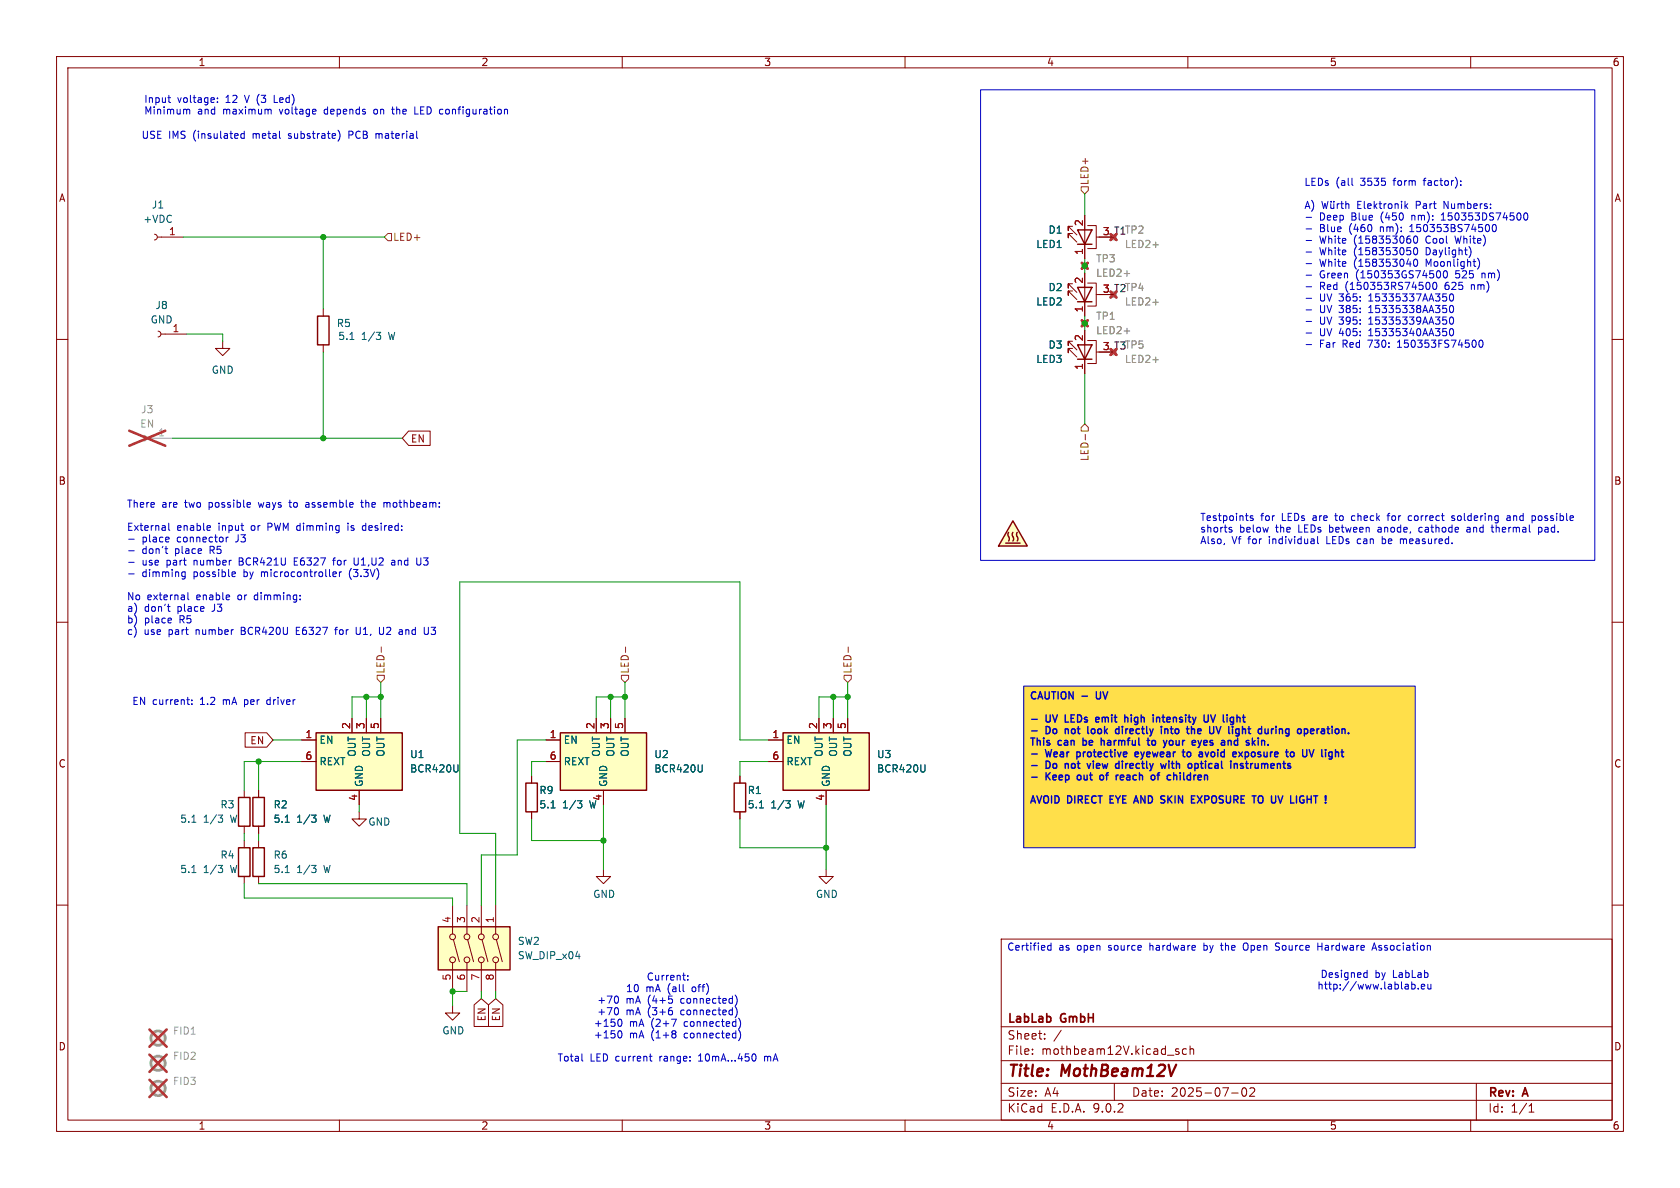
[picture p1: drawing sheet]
<svg xmlns="http://www.w3.org/2000/svg" width="297mm" height="210mm" viewBox="0 0 297 210" stroke-linecap="round" stroke-linejoin="round" font-family="sans-serif">
<g fill="none" stroke="#840000" stroke-width=".18">
<path d="M10 10h277v190h-277zM12 12h273v186h-273zM60 10v2M110 10v2M160 10v2M210 10v2M260 10v2M10 60h2M285 60h2M10 110h2M285 110h2M10 160h2"/>
<path d="M177 166h108v32h-108zM285 160h2M60 198v2M110 198v2M160 198v2M177 194.5h108M177 191.5h108M177 187.5h108M177 181.5h108M182.5 186.3v.1M182.5 185.5v.1M184.7 183.6v.1"/>
<path d="M184.7 182.8v.1M187.6 182.1l-1.3 2M197 191.5v3M208 185.9l.4 .1 .1 .2-.3 .2h-.2M208 185.4l.4 .1M209.7 185.5l-.4-.1-.3 .3v.4l.2 .2h.5M210 198v2M210.4 185.5l.2-.1 .4 .1v.9M210.4 184.9v1.5M217.7 193.2h1.2M219.7 192.4l.2-.1a.81 .81 0 0 1 .6 .6 .81 .81 0 0 1-.3 .8l-.2 .1a.81 .81 0 0 1-.3-1.4zM221 192.4l.5-.1 .2 .1 .1 .3-.9 1.1h.9"/>
<path d="M260 198v2M261 191.5v6.5M270.3 196.6h.9M270.3 195.5l.4-.4v1.5"/>
</g>
<path d="M181 121.3h69.2v28.6h-69.2z" fill="#ffdf4a"/>
<path d="M56.1 55.9h2.1v5.1h-2.1zM190.5 40.6h2.5l-1.2 2.6zM190.5 50.8h2.5l-1.2 2.5zM190.5 43.2h2.5M190.5 53.3h2.5M190.5 61h2.5l-1.2 2.5zM190.5 63.5h2.5M42.2 141h2v5.1h-2zM42.2 149.9h2v5h-2z" fill="none" stroke="#840000" stroke-width=".25"/>
<g fill="none" stroke="#840000" stroke-width=".18">
<path d="M191.8 38.1v7.6M192.3 39.9h1.5v4h-1.5M27.3 41.4l.4 .1 .1 .4-.1 .4-.4 .1M27.8 41.9h4.6M27.9 58.5l.4 .2 .1 .4-.1 .3-.4 .2M28.4 59.1h4.6M57.1 54.6v1.3M189.6 41.3h-.8v.7v-.7l1.6 1.5M189.6 40h-.8v.8v-.8l1.6 1.5M189.6 51.4h-.8v.8v-.8l1.6 1.6M189.6 50.2h-.8v.7v-.7l1.6 1.5M191.8 48.3v7.6"/>
<path d="M191.8 58.4v7.6M192.3 50h1.5v4.1h-1.5M193.8 41.9h3M193.8 52.1h3M39.4 60.3v1.3h-1.3l1.3 1.3 1.2-1.3h-1.2M57.1 61v1.2M189.6 61.6h-.8v.8v-.8l1.6 1.5M189.6 60.3h-.8v.8v-.8l1.6 1.5M192.3 60.2h1.5v4.1h-1.5M193.8 62.2h3M43.2 139.7v1.3M43.2 146.1v1.2"/>
<path d="M43.2 148.6v1.3M43.2 154.9v1.3M80 177.8v1.3h1.3l-1.3 1.2-1.3-1.2h1.3"/>
</g>
<path d="M66.5 58.7h.8l-.4 .5 .3 .2 .1 .4-.2 .2h-.4M61.9 60h.7M33.9 145.4h.7M33.9 154.2h.7M38.6 144.1h.8l-.5 .5 .4 .1 .1 .4-.3 .3h-.3M38.6 153h.8l-.5 .5 .4 .1 .1 .4-.3 .2h-.3" fill="none" stroke="#006464" stroke-width=".18"/>
<g fill="none" stroke="#a1a1a1" stroke-width=".18">
<path d="M191.8 47h.1M25.4 77l.4 .1 .1 .4-.1 .3-.4 .2M25.9 77.5h4.6"/>
<circle cx="191.8" cy="47" r=".51"/>
<circle cx="196.9" cy="41.9" r=".51"/>
</g>
<path d="M198.7 48.4h1M203.8 43.3h1" fill="none" stroke="#989898" stroke-width=".18"/>
<path d="M191.3 46.5l1 1M192.3 46.5l-1 1M196.3 41.4l1.1 1M197.4 41.4l-1.1 1M22.9 76.1l6.3 2.7M29.2 76.1l-6.3 2.7M26.4 190.9l3.1 3M26.4 186.4l3.1 3.1M29.5 190.9l-3.1 3M29.5 186.4l-3.1 3.1" fill="none" stroke="#e12e31" stroke-width=".46"/>
<g fill="#f0f0f0" stroke="#f0f0f0" stroke-width=".18">
<circle cx="27.9" cy="192.4" r="1.27"/>
<circle cx="27.9" cy="188" r="1.27"/>
</g>
<g fill="none" stroke="#a1a1a1" stroke-width=".51">
<circle cx="27.9" cy="188" r="1.27"/>
<circle cx="27.9" cy="192.4" r="1.27"/>
</g>
<path d="M99.1 129.5h15.2v10.2h-15.2z" fill="#ffffc2"/>
<path d="M99.1 129.5h15.2v10.2h-15.2z" fill="none" stroke="#840000" stroke-width=".25"/>
<path d="M96.5 130.8h2.6M96.5 134.6h2.6M105.4 127v2.5M106.7 139.7v2.5M107.9 127v2.5M110.5 127v2.5M146 153.7v1.2h1.3l-1.3 1.3-1.2-1.3h1.2" fill="none" stroke="#840000" stroke-width=".18"/>
<path d="M124.1 135.2v1l-.2 .3" fill="none" stroke="#006464" stroke-width=".18"/>
<circle cx="27.9" cy="183.5" r="1.27" fill="#f0f0f0" stroke="#f0f0f0" stroke-width=".18"/>
<circle cx="27.9" cy="183.5" r="1.27" fill="none" stroke="#a1a1a1" stroke-width=".51"/>
<path d="M26.4 182l3.1 3M29.5 182l-3.1 3" fill="none" stroke="#e12e31" stroke-width=".46"/>
<path d="M138.4 129.5h15.3v10.2h-15.3z" fill="#ffffc2"/>
<path d="M129.8 138.4h2v5.1h-2zM138.4 129.5h15.3v10.2h-15.3z" fill="none" stroke="#840000" stroke-width=".25"/>
<path d="M130.8 137.2v1.2M135.9 130.8h2.5M135.9 134.6h2.5M144.8 127v2.5M146 139.7v2.5M147.3 127v2.5M149.9 127v2.5M106.7 153.7v1.2h1.2l-1.2 1.3-1.3-1.3h1.3M130.8 143.5v1.3" fill="none" stroke="#840000" stroke-width=".18"/>
<path d="M163.5 135.2v1l-.2 .3M134.2 142.8h.8M138.9 141.5h.8l-.4 .5 .3 .2 .1 .4-.3 .2h-.3" fill="none" stroke="#006464" stroke-width=".18"/>
<path d="M77.5 163.8h12.7v7.7h-12.7z" fill="#ffffc2"/>
<g fill="none" stroke="#840000" stroke-width=".18">
<path d="M45.7 139.7v1.3M94 137.2v1.2M45.7 146.1v1.2M45.7 148.6v1.3M45.7 154.9v1.3M63.5 143.5v1.3h1.3l-1.3 1.3-1.3-1.3h1.3M94 143.5v1.3M80 160v5.1M80 170.2v5.1M80.2 166.1l1 3.9M82.5 160v5.1M82.5 170.2v5.1"/>
<path d="M82.7 166.1l1 3.9M85.1 160v5.1M85.1 170.2v5.1M85.2 166.1l1.1 3.9M87.6 160v5.1M87.6 170.2v5.1M87.8 166.1l1 3.9"/>
<circle cx="80" cy="165.6" r=".51"/>
<circle cx="80" cy="169.7" r=".51"/>
<circle cx="82.6" cy="169.7" r=".51"/>
<circle cx="82.6" cy="165.6" r=".51"/>
<circle cx="85.1" cy="165.6" r=".51"/>
<circle cx="85.1" cy="169.7" r=".51"/>
<circle cx="87.6" cy="165.6" r=".51"/>
<circle cx="87.6" cy="169.7" r=".51"/>
</g>
<path d="M93 138.4h2v5.1h-2zM44.7 149.9h2v5h-2zM44.7 141h2v5.1h-2zM77.5 163.8h12.7v7.7h-12.7z" fill="none" stroke="#840000" stroke-width=".25"/>
<path d="M50.4 154.2h.8M50.4 145.4h.8M55.1 153h.8l-.5 .5 .4 .1 .1 .4-.3 .2h-.3M55.1 144.1h.8l-.5 .5 .4 .1 .1 .4-.3 .3h-.3M97.4 142.8h.7M102.1 141.5h.8l-.5 .5 .4 .2 .1 .4-.3 .2h-.3" fill="none" stroke="#006464" stroke-width=".18"/>
<g fill="none" stroke="#a1a1a1" stroke-width=".18">
<path d="M191.8 57.2h.1"/>
<circle cx="191.8" cy="57.2" r=".51"/>
<circle cx="196.9" cy="52.1" r=".51"/>
<circle cx="196.9" cy="62.2" r=".51"/>
</g>
<path d="M198.7 58.5h1M203.8 53.4h1M203.8 63.6h1" fill="none" stroke="#989898" stroke-width=".18"/>
<path d="M191.3 56.6l1 1.1M192.3 56.6l-1 1.1M196.3 51.6l1.1 1M197.4 51.6l-1.1 1M196.3 61.7l1.1 1M197.4 61.7l-1.1 1" fill="none" stroke="#e12e31" stroke-width=".46"/>
<path d="M55.9 129.5h15.2v10.2h-15.2z" fill="#ffffc2"/>
<path d="M55.9 129.5h15.2v10.2h-15.2z" fill="none" stroke="#840000" stroke-width=".25"/>
<path d="M53.3 130.8h2.6M53.3 134.6h2.6M62.2 127v2.5M63.5 139.7v2.5M64.8 127v2.5M67.3 127v2.5" fill="none" stroke="#840000" stroke-width=".18"/>
<path d="M81 135.2v1l-.3 .3" fill="none" stroke="#006464" stroke-width=".18"/>
<path d="M179.1 92.1l2.5 4.4h-5.1z" fill="#ffffc2"/>
<path d="M177.8 96h2.5M178.3 94.1a1.05 1.05 0 0 0 .1 1.1l-.1 .4M179.1 92.1l2.5 4.4h-5.1zM179.1 94.1a1.05 1.05 0 0 0 .1 1.1l-.1 .4M179.8 94.1a1.04 1.04 0 0 0 .2 1.1l-.2 .4" fill="none" stroke="#840000" stroke-width=".25"/>
<path d="M191.1 33h1.3v.7l-.6 .6-.7-.6zM68.6 41.3h.6v1.2h-.6l-.7-.6zM191.8 74.9l.6 .7v.6h-1.3v-.6zM191.9 76.8v1M66.7 119.4h1.2v.6l-.6 .7-.6-.7zM67.4 114.4v.9M109.9 119.4h1.2v.6l-.6 .7-.6-.7zM110.6 114.4v.9M149.2 119.4h1.3v.6l-.6 .7-.7-.7zM150 114.4v.9" fill="none" stroke="#725600" stroke-width=".18"/>
<g fill="none" stroke="#840000" stroke-width=".18">
<path d="M191.8 38.1v2.5M191.8 43.2v2.5M191.8 48.3v2.5M191.8 53.3v2.6M191.8 58.4v2.6M194.3 41.9h2.5M194.3 52.1h2.5M72.2 76.2h3.8v2.5h-3.8l-1.1-1.2zM191.8 63.5v2.5M194.3 62.2h2.5M43.3 129.5h3.8l1.2 1.3-1.2 1.3h-3.8zM45.7 139.7v1.3"/>
<path d="M53.3 130.8h2.6M53.3 134.6h2.6M62.2 127v2.5M63.5 139.7v2.5M64.8 127v2.5M67.3 127v2.5M94 137.2v1.2M96.5 130.8h2.6M96.5 134.6h2.6M105.4 127v2.5M106.7 139.7v2.5M107.9 127v2.5"/>
<path d="M110.5 127v2.5M130.8 137.2v1.2M135.9 130.8h2.5M135.9 134.6h2.5M144.8 127v2.5M146 139.7v2.5M147.3 127v2.5M149.9 127v2.5M45.7 146.1v1.2M94 143.5v1.3M130.8 143.5v1.3M83.8 177.6l1.3-1.1 1.3 1.1v3.9h-2.6z"/>
<path d="M86.4 177.6l1.2-1.1 1.3 1.1v3.9h-2.5z"/>
</g>
<g fill="none" stroke="#009600" stroke-width=".18">
<path d="M191.8 34.3v3.8M32.4 41.9h35.5M33 59.1h6.4v1.2M57.1 41.9v12.7M191.8 45.7v2.6M191.8 55.9v2.5M30.5 77.5h40.6M57.1 62.2v15.3M191.8 66v8.9M45.7 134.6v5.1M48.3 130.8h5M53.3 134.6h-10.1v5.1"/>
<path d="M64.8 123.2v3.8M67.3 123.2h-5.1v3.8M67.3 120.7v6.3M96.5 130.8h-5.1v20.3h-6.3v8.9M96.5 134.6h-2.5v2.6M107.9 123.2v3.8M110.5 123.2h-5.1v3.8M110.5 120.7v6.3M135.9 130.8h-5.1v-27.9h-49.5v44.4h6.3v12.7M135.9 134.6h-5.1v2.6M147.3 123.2v3.8M149.9 123.2h-5.1v3.8"/>
<path d="M149.9 120.7v6.3M43.2 156.2v2.6h36.8v1.2M43.2 147.3v1.3M45.7 147.3v1.3M45.7 156.2h36.8v3.8M63.5 142.2v1.3M94 144.8v3.8h12.7M106.7 142.2v11.5M130.8 144.8v5.1h15.2M146 142.2v11.5M82.5 175.3h-2.5v2.5M85.1 175.3v1.2"/>
<path d="M87.6 175.3v1.2"/>
</g>
<g fill="none" stroke="#0000c2" stroke-width=".18">
<path d="M29.7 17.3h.5M29.9 18.1h.3M33.1 19.4h.4v.8M38.4 18v.1M38.4 17.3v.2M47.6 19.3l.3 .2v.7M48.5 16.8v1.3h.6M66.2 19.4l-.1 .2 .1 .5M69.2 19.3h.5M69.4 18.9v1.1l.3 .2M73.3 18.9v1.3h.6M89.5 19.3l.2 .2v.7"/>
<path d="M173.4 15.9h108.5v83.2h-108.5zM43.2 23.2v1.3M43.2 23.7l-.4-.1-.2 .3 .1 .5h.5M59.8 23.1a1.49 1.49 0 0 1 0 1.8M61.7 23.9h.5M62.2 23.2h-.5v1.3M66.8 23.6l-.3 .1M230.9 38.4h1M233.7 35.6l.3 1.3 .2-.9 .3 .9 .3-1.3M235.3 36v.8l.3 .1 .2-.2M235.3 35.6v.1M235.8 35.6v.1"/>
<path d="M235.8 36v.9M236.4 36v.9M236.8 36l-.4 .3M237 36h.5M237.2 35.6v1.1l.3 .2M237.9 36.1l.2-.1 .3 .1 .1 .8M237.9 35.6v1.3M239 31.5v1.1l.2 .2M248.5 36.4l.4 .5M248.9 36l-.5 .5M249.4 40h-.2M254.8 38.9h.7"/>
<path d="M255 37.8l-.2 .2M258.2 32.7v.1M258.2 32v.1M264.1 39.7a.72 .72 0 0 0 .1 1.3 .79 .79 0 0 0 0-1.3M269.5 37.8l.2-.2a.68 .68 0 0 1 .4 .7 .68 .68 0 0 1-.4 .6l-.2-.1-.1-.4zM230.9 40.5h1M230.9 42.5h1M230.9 44.6h1M230.9 46.6h1M230.9 48.6h1M230.9 50.7h1M230.9 52.7h1"/>
<path d="M230.9 54.8h1M230.9 56.8h1M230.9 58.9h1M248.7 46.7h.8M249.2 41h.8M250 43.9l.2-.1a.68 .68 0 0 1 .4 .6 .68 .68 0 0 1-.4 .6l-.2-.1-.1-.3zM250 45.9l.2-.1a.68 .68 0 0 1 .4 .7 .68 .68 0 0 1-.4 .6l-.2-.1-.1-.4zM250.2 41.7a.72 .72 0 0 0 .1 1.3 .79 .79 0 0 0 0-1.3M252.7 50.1v.8l-.2 .3-.2-.1M253.3 50.1v.6l.1 .4 .2 .1 .3-.3v-.8M254.6 48.1v.8l-.3 .2M255.2 48.1v.5l.1 .4 .2 .1 .3-.2v-.8"/>
<path d="M256.4 54.1l.1-.1a.68 .68 0 0 1 .5 .6 .68 .68 0 0 1-.5 .7l-.1-.2-.2-.3zM256.4 56.2l.1-.2a.68 .68 0 0 1 .5 .7 .68 .68 0 0 1-.5 .6l-.1-.1-.2-.4zM256.4 58.2l.1-.1a.68 .68 0 0 1 .5 .6 .68 .68 0 0 1-.5 .7l-.1-.2-.2-.3zM256.5 51.9a.72 .72 0 0 0 .2 1.3 .79 .79 0 0 0 0-1.3M260 44.1l.1 .6-.3 .8M261.2 45.6a1.46 1.46 0 0 1 0 2M230.9 60.9h1M247.1 61.4h.7M247.2 60.4l-.1 .1M261.6 60.2l.1-.1a.68 .68 0 0 1 .5 .7 .68 .68 0 0 1-.5 .6l-.1-.1-.2-.4zM22.8 95.3h.9M22.8 97.4h.9"/>
<path d="M22.8 99.4h.9M29.4 97.8h.2M29.8 92.5v1.1l.2 .2M29.8 95l.1 .3-.6 .1M37 92.9l.2 .3-.6 .1M37.1 93.7l-.1 .1M40 95v.8M40.1 95l-.1 .2M44.1 88.8l.2 .3-.6 .1M44.2 89.6l-.1 .1M51.1 88.8h.4M51.2 88.4l.1 1.2"/>
<path d="M52 99.2h.4M52.6 98.6h-.6v1.3h.6M54.4 88.8l-.3 .1M54.5 89.2h-.3l-.2 .2 .1 .2 .4 .1M58.8 99h.5M59.3 98.6l-.3 .2v1.1M61.5 92.5v.1M61.5 92.9v.9M62.6 98.6v1l.2 .3 .4-.1M63.8 88.8h.4M63.9 88.4v1.1l.3 .2M64.1 93.6l.2 .2 .4-.1"/>
<path d="M64.7 93l-.4-.1-.2 .1M67.9 88.9l.3-.1 .2 .2M68.4 89v.7M68.6 88.8l-.2 .2M69.3 99.1h.4l.1 .8M69.8 99.3l-.4 .1-.2 .2 .2 .3 .4-.1M74.4 98.6v1l-.1 .2-.4 .1M217.5 93.6l.3 .1v.2l-.2 .2h-.2M217.5 93.2l.3 .1M221.5 91.2h-.3l-.2 .2 .1 .1 .4 .2v.3h-.5M232.9 94.8v1.1l.2 .2M239.2 91.2l-.3 .2v.4l.3 .2"/>
<path d="M240.2 95.3l-.3 .2v.4l.3 .2M243.8 93.2l-.2 .1M243.8 93.6l-.2 .2 .2 .3M244.4 94.8v1.3M244.4 96l.3 .1M244.7 95.3h-.3M245.2 91.2h.5M245.7 90.7l-.3 .2v1.1M247.6 95.3h.3l.2 .1M249.6 91.2h-.4l-.2 .2 .1 .6h.5M251.3 93.2l-.3 .1-.2 .2 .1 .4 .4 .2M257.1 91.2h-.3l-.2 .2 .1 .1 .4 .2v.3h-.5"/>
<path d="M259.4 93.3h.4M259.9 93.5l-.4 .1-.2 .2 .2 .3 .4-.1M263.6 93.2h.5M263.8 94l.3 .1M266.4 91.2h.5l.1 .8M267 91.5h-.4l-.2 .2 .2 .3h.4M271.2 91.2l.3 .2v.4l-.3 .2M272 93.3l.4-.1 .2 .3-.1 .5h-.5M272 93.2v1.3M272 91.3v.6M22.8 101.5h.9M29.6 107.2h.5"/>
<path d="M29.8 108l.3 .1M30.3 109.3v.3l-.6 .1M32.2 101.9h.5M32.7 101.1v1l-.2 .3-.3-.1M33.2 104.8v1l.2 .2M41.2 101.1h.4v.3l-.6 .1M41.6 101.9h-.4M52.4 111.5h.4M53 110.9h-.6v1.3h.6M53.1 105.9v.1M53.1 105.2v.2M58.9 101.5l.6-.1-.1-.3h-.4l-.1 .2v.6h.5"/>
<path d="M59.2 111.3h.4M59.6 110.9l-.3 .2v1.1M60 101.1v.8M60.4 101.1l-.4 .2M61.9 100.8l-.1 .5 .1 .8M63 110.9v1l.2 .3 .4-.1M67.8 110.9l-.1 1.1-.1 .2-.4-.1M71.1 111.4v.8M71.1 112.1l-.1 .1M71.1 111.6l-.1 .1M75.7 110.9v1l-.1 .2-.4 .1M33 123.7h.5"/>
<path d="M33.4 124.5h.1M33.9 124.4v.1M33.9 123.7v.2M47.3 123.7l-.1 .2 .1 .6M181 121.3h69.2v28.6h-69.2zM109 178.1a.79 .79 0 0 1 0 1.3M109 176.1a.79 .79 0 0 1 0 1.2M118.5 178.1h.3M118.7 176.6l.2 .2v.3l-.2 .2M118.7 178.6l.2 .2v.4l-.2 .2M120.7 172.4h.5M121 173.3h.2"/>
<path d="M121.6 173.1v.2M121.6 172.5v.1M130 175.9a1.46 1.46 0 0 1 0 1.9M130 177.9a1.47 1.47 0 0 1 0 1.9M130.6 180a1.46 1.46 0 0 1 0 1.9M185.3 167.8l.1 .2 .4-.1M185.8 166.7v1.3M185.8 167.2l-.4-.1-.1 .1M203.3 166.7v1.3M203.5 167.1l-.2 .1M212.8 167.9l.4 .1M212.8 166.7v1.3"/>
<path d="M213.2 167.1l-.4 .1M215.7 167.1h.5M216.1 168h.1M219.9 167.8l.2 .2 .5-.2M219.9 166.9l.2-.2 .5 .2M225.7 167.3l.4 .1 .1 .3-.2 .3h-.3M225.7 166.7l.5 .1M233 167.3h.7M233.7 166.7v1.3M241.3 171.9l.4 .1M241.7 171.5v1.3M241.7 172.7l-.4 .1"/>
<path d="M242.5 168l.5-1.3 .4 1.3M242.7 167.6h.6M243.7 167.9l.4 .1M244.1 167.1l-.4 .2 .1 .2h.3M249.6 173.6v1.2M249.6 174h.3l.3 .2-.1 .6h-.5M250.7 174.7v.1M251.3 174.4l.6-.1-.1-.3h-.3l-.2 .2v.6h.5M252.4 174l.1 .8h.3l.2-.1M253 174v.8M102.9 187.4l.2 .2M109.4 180.2h.1a.68 .68 0 0 1 .5 .6 .68 .68 0 0 1-.5 .6h-.1"/>
<path d="M109.4 182.3l.1-.1a.68 .68 0 0 1 .5 .6 .68 .68 0 0 1-.5 .7l-.1-.1M114.8 186.7h.5M115 187.4l.3 .2M118.7 180.2h.9l-.6 1.2M119.3 182.2l.2 .3-.2 .3 .2 .2v.2l-.2 .3M123.5 187.6h.7M123.6 186.6l-.1 .1M130.6 182a1.46 1.46 0 0 1 0 2M133.5 186.4l.2 .4-.2 .7M135.2 186.7v.9M135.3 186.7l-.1 .1"/>
</g>
<g fill="none" stroke="#0000c2" stroke-width=".25">
<path d="M182.2 130.5h.7M182.4 127.2h1M182.4 129.2h1M182.4 133.3h1M182.4 135.3h1M182.4 137.4h1M182.6 130.5v1.2M183.1 122.4l-.3-.1-.3 .2M183.4 130.5v1.2M183.5 123.6l.4-1.3 .4 1.3M184.5 130.5v.1M184.8 122.3v1"/>
<path d="M184.8 132.5l.3 1.3M184.9 126.4v1M184.9 128.4v1.3M184.9 134.6v1.2M184.9 136.6v1.3M185.5 122.3v1M185.7 126.4v1M185.7 136.6l-.8 .7M185.9 122.3h.7M185.9 132.5l-.3 1.3M186.1 126.4l.4 1.2 .4-1.2M186.3 122.3v1.3"/>
<path d="M187.1 122.3v1.3M187.7 122.5l.2-.2 .5 .2M188.3 128.8v.9M188.3 135v.8M188.3 126.4v1.2h.6M188.4 128.9l-.1 .1M189.7 122.3v1.3l-.7-1.3v1.3M190 126.4h-.6v1.2M190.4 132.9v1.3M190.4 133.7l.1 .1M190.5 137.1v.6M190.6 128.4v1.1"/>
<path d="M190.6 134.6v1M191.1 126.6l-.6-.2v1.2M191.3 123.1h1M191.5 130.5v1.2M191.5 131.7h.1M192.2 135l.3 .8 .3-.8M192.3 128.4v1.1l.2 .2M192.8 136.6v1.1M193.5 132.5v1.1M193.8 122.3l.1 1.1M193.9 126.8l.4 .1M194.3 127.6h-.4"/>
<path d="M194.3 127.1l-.6 .1M194.5 137.1v.6l.2 .2 .3-.2M194.6 122.3v1M194.7 130.5v1.2M195 122.3l.4 1.3 .4-1.3M195.2 130.9v.8M195.3 128.4v1.3M196.4 132.5v1.1M196.5 126.4v.1M197.2 126.4v1.1M197.8 128.4v1.3M197.8 129.6l-.3 .1"/>
<path d="M197.8 134.6v1.2M197.8 135.8h-.1M198.5 137h-.3l-.1 .2v.6l.4 .1M198.7 137.3l-.6 .1M198.8 126.4v1.2M199 126.8l.4 .2v.6M200 126.4v.1M200.7 133v.7h.5M201.3 133.2l-.6 .2M201.3 130.5v1.1M201.4 136.6v1.3M201.7 126.4v1.2"/>
<path d="M202 128.4v1.1M202 134.6v1M202.7 128.4v1.1M202.7 134.6v1M203 130.5v1.1l.3 .1M203.6 131.1l.1 .5 .3 .1M203.9 126.4v.1M204.2 137.3l-.1 .4M204.5 126.9h.5v.7M204.7 136.8v1.1M205.3 128.4v.1M205.4 126.8h.5"/>
<path d="M205.6 126.4v1.1M205.9 128.8v.9M206.2 135l-.3 .8-.2-.6M206.5 129v.7M206.6 135v.8M206.7 131.5l.2 .2 .4-.1M206.9 130.9l-.2 .2M207.1 128.4v1.1M207.3 134.6v1M207.5 136.6v1.3M208 137.1v.8M208 134.6v1.2"/>
<path d="M209.2 132.5v1.1M209.2 136.6v1.1M209.2 133.7l.3 .1M209.6 126.4v.1M209.9 133.2v.5l.4 .1M209.9 128.4v1.1M210.2 126.4v1.1M210.5 136.6v1.3M210.6 128.4v1.3M211.7 129v.5l.2 .2M211.8 135.1v.6l-.4 .1M212.4 130.9l-.3 .8"/>
<path d="M212.4 134.6v1M212.9 130.9v.8M212.9 126.4v1M213.1 132.9l.3 .9 .3-.9M213.1 134.6v.1M213.4 131.2l-.6 .1M213.6 126.4v1M213.8 128.4v1M214 126.4l.4 1.2 .5-1.2M214.6 128.4v1M215 128.4l.4 1.3 .4-1.3M216 134.6v1"/>
<path d="M216.3 126.4v1.1M216.4 132.5v1.3M216.9 126.4v.1M217.2 128.4v1.1M218.3 131v.6l.4 .1M218.7 126.4v1.2M218.8 130.5v1.2M218.9 126.8l-.2 .1M219 132.9l.6 .9M219.6 128.4v1.3M219.6 132.9l-.6 .9M219.8 135h-.3l-.2 .2v.1l.5 .2v.3h-.5"/>
<path d="M219.8 126.4v1.1M220.2 129v.7M220.4 134.6v1M220.8 128.4v1.1M221.4 130.5v1.2M223 130.9v.8M223 128.4v1.3M225 128.8h.2M225.6 128.4v.1M225.6 128.8v.9M227 134.6v1M227.5 132.5v1.1"/>
<path d="M230.3 132.5v1M231 132.5v1M231.4 132.5l.5 1.3 .4-1.3M232.8 128.8v.9M233.2 128.8l-.4 .3M233.7 132.5v1.1M234.3 132.5v.1M234.8 128.4v1.1M235.5 128.4v.1M236.1 132.5v1.3M237.1 132.9h.5M237.2 132.5v1.1l.4 .2"/>
<path d="M182.2 142l.4-1.3 .5 1.3M183.3 140.7l.4 1.3 .5-1.3M184.6 140.9l.2-.2 .5 .2M185.9 140.7v1.3M187.1 140.9l-.6-.2v1.3M189.4 140.9l-.7-.2v1.3M190 140.7v1.3M191.3 140.8l-.7-.1v1.3M192.5 140.7h-.6v1.3M193.8 140.8l-.4-.1-.3 .2M194.1 140.7h.8M194.5 140.7v1.3"/>
<path d="M196.2 141.3h.5M196.9 140.7h-.7v1.3h.7M197.2 140.7l.4 .7 .5-.7M199.1 140.7h-.6v1.3M200.4 142l.4-1.3 .5 1.3M200.5 141.6h.6M202.4 140.7v1.3l-.7-1.3v1.3M203.6 140.9l-.6-.2v1.3M205.9 140.7h-.5l-.1 .1M206.5 140.7v1.3M207.2 140.7l-.7 .7M207.7 140.7v1.3"/>
<path d="M209.1 140.7v1.3l-.8-1.3v1.3M211.2 140.7h-.6v1.3M211.7 140.7l.8 1.3M212.5 140.7l-.8 1.3M213.7 140.8l-.7-.1v1.3M214.3 140.9l.2-.2 .5 .2M216.3 140.7h-.5l-.2 .1M216.8 140.7v1M217.5 140.7v1M218.8 140.8l-.7-.1v1.3M220 140.7h-.6v1.3M221.3 140.7h.8"/>
<path d="M221.7 140.7v1.3M222.5 140.9l.2-.2a.43 .43 0 0 1 .6 .4l-.1 .7-.2 .2M224.8 140.7v1M225.5 140.7v1M225.9 140.7l.5 1.3 .4-1.3M228.2 140.7v1.3M229.2 140.7v1.3M230.5 140.7h-.3l-.3 .2M231.1 141.3h.7M231.1 140.7v1.3M231.8 140.7v1.3M232.2 140.7h.8"/>
<path d="M232.6 140.7v1.3M234.3 140.7v.8"/>
</g>
<path d="M198.7 58.5h1M198.7 48.4h1M203.8 53.4h1M203.8 43.3h1M203.8 63.6h1" fill="none" stroke="#989898" stroke-width=".18"/>
<path d="M191.3 46.5l1 1M191.3 56.6l1 1.1M192.3 56.6l-1 1.1M192.3 46.5l-1 1M196.3 51.6l1.1 1M196.3 41.4l1.1 1M197.4 51.6l-1.1 1M197.4 41.4l-1.1 1M196.3 61.7l1.1 1M197.4 61.7l-1.1 1" fill="none" stroke="#e12e31" stroke-width=".46"/>
<path d="M191.8 57.2h.1M191.8 47h.1" fill="none" stroke="#a1a1a1" stroke-width=".18"/>
<path d="M81 135.2v1l-.3 .3M124.1 135.2v1l-.2 .3M163.5 135.2v1l-.2 .3M50.4 145.4h.8M55.1 144.1h.8l-.5 .5 .4 .1 .1 .4-.3 .3h-.3M97.4 142.8h.7M102.1 141.5h.8l-.5 .5 .4 .2 .1 .4-.3 .2h-.3M134.2 142.8h.8M138.9 141.5h.8l-.4 .5 .3 .2 .1 .4-.3 .2h-.3" fill="none" stroke="#006464" stroke-width=".18"/>
<g fill="#009600" stroke="#009600" stroke-width=".18">
<circle cx="147.3" cy="123.2" r=".46"/>
<circle cx="191.8" cy="47" r=".46"/>
<circle cx="149.9" cy="123.2" r=".46"/>
<circle cx="191.8" cy="57.2" r=".46"/>
<circle cx="57.1" cy="41.9" r=".46"/>
<circle cx="67.3" cy="123.2" r=".46"/>
<circle cx="57.1" cy="77.5" r=".46"/>
<circle cx="146" cy="149.9" r=".46"/>
<circle cx="107.9" cy="123.2" r=".46"/>
<circle cx="110.5" cy="123.2" r=".46"/>
<circle cx="106.7" cy="148.6" r=".46"/>
<circle cx="64.8" cy="123.2" r=".46"/>
<circle cx="45.7" cy="134.6" r=".46"/>
<circle cx="80" cy="175.3" r=".46"/>
</g>
<g font-size="2.8" fill="#840000">
<text x="178" y="190.9">Title:</text>
<text x="187.7" y="190.9">MothBeam12V</text>
</g>
<g font-size="2.1" fill="#840000">
<text x="178" y="184">Sheet:</text>
<text x="178" y="181.2">LabLab</text>
<text x="187.6" y="181.2">GmbH</text>
<text x="178" y="186.7">File:</text>
<text x="184.1" y="186.7">mothbeam12V.kicad_sch</text>
<text x="178" y="196.9">KiCad</text>
<text x="178" y="194.1">Size:</text>
<text x="184.7" y="194.1">A4</text>
<text x="185.7" y="196.9">E.D.A.</text>
<text x="193.3" y="196.9">9.0.2</text>
<text x="200" y="194.1">Date:</text>
<text x="207" y="194.1">2025-07-02</text>
<text x="263" y="194.3">Rev:</text>
<text x="263" y="196.9">Id:</text>
<text x="267.1" y="196.9">1/1</text>
<text x="269.4" y="194.3">A</text>
</g>
<g font-size="1.8" fill="#840000">
<text x="35" y="11.9">1</text>
<text x="85" y="11.9">2</text>
<text x="135" y="11.9">3</text>
<text x="185" y="11.9">4</text>
<text x="235" y="11.9">5</text>
<text x="285" y="11.9">6</text>
<text x="10.3" y="35.9">A</text>
<text x="285.3" y="35.9">A</text>
<text x="72.5" y="78.4">EN</text>
<text x="10.3" y="85.9">B</text>
<text x="285.3" y="85.9">B</text>
<text x="44.1" y="131.8">EN</text>
<text x="10.3" y="135.9">C</text>
<text x="285.3" y="135.9">C</text>
<text x="10.3" y="185.9">D</text>
<text x="86" y="180.6" transform="rotate(-90 86 180.6)">EN</text>
<text x="88.6" y="180.6" transform="rotate(-90 88.6 180.6)">EN</text>
<text x="285.3" y="185.9">D</text>
<text x="35" y="199.9">1</text>
<text x="85" y="199.9">2</text>
<text x="135" y="199.9">3</text>
<text x="185" y="199.9">4</text>
<text x="235" y="199.9">5</text>
<text x="285" y="199.9">6</text>
</g>
<g font-size="1.8" fill="#0000c2">
<text x="25.4" y="18.3">Input</text>
<text x="25.4" y="20.3">Minimum</text>
<text x="31.3" y="18.3">voltage:</text>
<text x="34.9" y="20.3">and</text>
<text x="39.5" y="20.3">maximum</text>
<text x="40" y="18.3">12</text>
<text x="43.6" y="18.3">V (3</text>
<text x="49.1" y="18.3">Led)</text>
<text x="49.7" y="20.3">voltage</text>
<text x="57.8" y="20.3">depends</text>
<text x="66.8" y="20.3">on</text>
<text x="70.2" y="20.3">the</text>
<text x="74.4" y="20.3">LED configuration</text>
<text x="24.9" y="24.7">USE IMS</text>
<text x="34.2" y="24.7">(insulated</text>
<text x="45" y="24.7">metal</text>
<text x="51.5" y="24.7">substrate)</text>
<text x="62.3" y="24.7">PCB</text>
<text x="67.3" y="24.7">material</text>
<text x="230.5" y="32.9">LEDs</text>
<text x="236.2" y="32.9">(all</text>
<text x="240.6" y="32.9">3535</text>
<text x="246.7" y="32.9">form</text>
<text x="252.2" y="32.9">factor):</text>
<text x="230.5" y="37">A)</text>
<text x="233.2" y="39.1">Deep</text>
<text x="233.2" y="41.1">Blue</text>
<text x="238.6" y="41.1">(460</text>
<text x="239" y="39.1">Blue</text>
<text x="240" y="37">Elektronik</text>
<text x="244.2" y="41.1">nm):</text>
<text x="244.4" y="39.1">(450</text>
<text x="249.7" y="41.1">150353BS74500</text>
<text x="250" y="39.1">nm):</text>
<text x="250.6" y="37">Part</text>
<text x="255.5" y="39.1">150353DS74500</text>
<text x="255.7" y="37">Numbers:</text>
<text x="233.2" y="43.2">White</text>
<text x="233.2" y="45.2">White</text>
<text x="233.2" y="47.2">White</text>
<text x="239.4" y="43.2">(158353060</text>
<text x="239.4" y="45.2">(158353050</text>
<text x="239.4" y="47.2">(158353040</text>
<text x="252.3" y="43.2">Cool</text>
<text x="252.3" y="45.2">Daylight)</text>
<text x="252.3" y="47.2">Moonlight)</text>
<text x="257.7" y="43.2">White)</text>
<text x="233.2" y="49.3">Green</text>
<text x="233.2" y="51.3">Red</text>
<text x="233.2" y="53.4">UV 365:</text>
<text x="237.9" y="51.3">(150353RS74500</text>
<text x="239.8" y="49.3">(150353GS74500</text>
<text x="242.2" y="53.4">15335337AA350</text>
<text x="255.7" y="51.3">625</text>
<text x="257.6" y="49.3">525</text>
<text x="260.5" y="51.3">nm)</text>
<text x="262.4" y="49.3">nm)</text>
<text x="233.2" y="55.4">UV 385:</text>
<text x="233.2" y="57.5">UV 395:</text>
<text x="233.2" y="59.5">UV 405:</text>
<text x="242.2" y="55.4">15335338AA350</text>
<text x="242.2" y="57.5">15335339AA350</text>
<text x="242.2" y="59.5">15335340AA350</text>
<text x="233.2" y="61.6">Far</text>
<text x="237.4" y="61.6">Red</text>
<text x="242.1" y="61.6">730:</text>
<text x="247.5" y="61.6">150353FS74500</text>
<text x="22.4" y="90">There</text>
<text x="28.6" y="90">are</text>
<text x="32.8" y="90">two</text>
<text x="37.2" y="90">possible</text>
<text x="46.2" y="90">ways</text>
<text x="51.9" y="90">to</text>
<text x="54.9" y="90">assemble</text>
<text x="65" y="90">the</text>
<text x="69.1" y="90">mothbeam:</text>
<text x="22.4" y="94">External</text>
<text x="31.3" y="94">enable</text>
<text x="38.7" y="94">input</text>
<text x="44.7" y="94">or</text>
<text x="47.8" y="94">PWM dimming</text>
<text x="62.3" y="94">is</text>
<text x="65.1" y="94">desired:</text>
<text x="212.1" y="92.2">Testpoints</text>
<text x="212.1" y="94.2">shorts</text>
<text x="219.1" y="94.2">below</text>
<text x="222.9" y="92.2">for</text>
<text x="225.7" y="94.2">the</text>
<text x="226.7" y="92.2">LEDs</text>
<text x="229.8" y="94.2">LEDs</text>
<text x="232.4" y="92.2">are</text>
<text x="235.5" y="94.2">between</text>
<text x="236.5" y="92.2">to</text>
<text x="239.6" y="92.2">check</text>
<text x="244.3" y="94.2">anode,</text>
<text x="246.2" y="92.2">for</text>
<text x="250" y="92.2">correct</text>
<text x="251.7" y="94.2">cathode</text>
<text x="257.9" y="92.2">soldering</text>
<text x="260.4" y="94.2">and</text>
<text x="265" y="94.2">thermal</text>
<text x="267.9" y="92.2">and</text>
<text x="272.5" y="92.2">possible</text>
<text x="273.4" y="94.2">pad.</text>
<text x="25.1" y="96.1">place</text>
<text x="25.1" y="98.1">don't</text>
<text x="25.1" y="100.2">use</text>
<text x="29.5" y="100.2">part</text>
<text x="31" y="98.1">place</text>
<text x="31.4" y="96.1">connector</text>
<text x="34.5" y="100.2">number</text>
<text x="37.4" y="98.1">R5</text>
<text x="42" y="96.1">J3</text>
<text x="42.7" y="100.2">BCR421U</text>
<text x="52.6" y="100.2">E6327</text>
<text x="59.8" y="100.2">for</text>
<text x="63.6" y="100.2">U1,U2</text>
<text x="70.5" y="100.2">and</text>
<text x="75.1" y="100.2">U3</text>
<text x="212.1" y="96.3">Also,</text>
<text x="217.8" y="96.3">Vf</text>
<text x="220.8" y="96.3">for</text>
<text x="224.6" y="96.3">individual</text>
<text x="235" y="96.3">LEDs</text>
<text x="240.6" y="96.3">can</text>
<text x="245.2" y="96.3">be</text>
<text x="248.6" y="96.3">measured.</text>
<text x="22.4" y="106.3">No</text>
<text x="25.1" y="102.2">dimming</text>
<text x="26" y="106.3">external</text>
<text x="34.3" y="102.2">possible</text>
<text x="34.9" y="106.3">enable</text>
<text x="42.3" y="106.3">or</text>
<text x="43.3" y="102.2">by</text>
<text x="45.4" y="106.3">dimming:</text>
<text x="46.6" y="102.2">microcontroller</text>
<text x="62.4" y="102.2">(3.3V)</text>
<text x="22.4" y="108.4">a)</text>
<text x="22.4" y="110.4">b)</text>
<text x="22.4" y="112.4">c)</text>
<text x="25.5" y="112.4">use</text>
<text x="25.5" y="108.4">don't</text>
<text x="25.5" y="110.4">place</text>
<text x="29.9" y="112.4">part</text>
<text x="31.5" y="108.4">place</text>
<text x="31.8" y="110.4">R5</text>
<text x="34.9" y="112.4">number</text>
<text x="37.8" y="108.4">J3</text>
<text x="43.1" y="112.4">BCR420U</text>
<text x="53" y="112.4">E6327</text>
<text x="60.2" y="112.4">for</text>
<text x="64" y="112.4">U1,</text>
<text x="68.3" y="112.4">U2</text>
<text x="72" y="112.4">and</text>
<text x="76.6" y="112.4">U3</text>
<text x="23.3" y="124.8">EN current:</text>
<text x="35.5" y="124.8">1.2</text>
<text x="39.7" y="124.8">mA</text>
<text x="43.6" y="124.8">per</text>
<text x="47.8" y="124.8">driver</text>
<text x="181.9" y="124.3">CAUTION</text>
<text x="194.4" y="124.3">UV</text>
<text x="185" y="128.4">UV</text>
<text x="185" y="130.4">Do</text>
<text x="188.9" y="130.4">not</text>
<text x="188.9" y="128.4">LEDs</text>
<text x="193.4" y="130.4">look</text>
<text x="194.8" y="128.4">emit</text>
<text x="198.8" y="130.4">directly</text>
<text x="200.4" y="128.4">high</text>
<text x="205.9" y="128.4">intensity</text>
<text x="207.4" y="130.4">into</text>
<text x="212.5" y="130.4">the</text>
<text x="215.5" y="128.4">UV</text>
<text x="216.9" y="130.4">UV</text>
<text x="219.3" y="128.4">light</text>
<text x="220.8" y="130.4">light</text>
<text x="226.6" y="130.4">during</text>
<text x="234.1" y="130.4">operation.</text>
<text x="181.9" y="132.4">This</text>
<text x="185" y="134.5">Wear</text>
<text x="185" y="136.5">Do</text>
<text x="187.2" y="132.4">can</text>
<text x="188.9" y="136.5">not</text>
<text x="190.9" y="134.5">protective</text>
<text x="192" y="132.4">be</text>
<text x="193.4" y="136.5">view</text>
<text x="195.7" y="132.4">harmful</text>
<text x="198.8" y="136.5">directly</text>
<text x="201.8" y="134.5">eyewear</text>
<text x="204.5" y="132.4">to</text>
<text x="207.4" y="136.5">with</text>
<text x="207.9" y="132.4">your</text>
<text x="210.8" y="134.5">to</text>
<text x="212.7" y="136.5">optical</text>
<text x="213.4" y="132.4">eyes</text>
<text x="214.1" y="134.5">avoid</text>
<text x="219" y="132.4">and</text>
<text x="220.6" y="134.5">exposure</text>
<text x="220.7" y="136.5">instruments</text>
<text x="224" y="132.4">skin.</text>
<text x="230.5" y="134.5">to</text>
<text x="233.9" y="134.5">UV</text>
<text x="181.9" y="142.7">AVOID</text>
<text x="185" y="138.6">Keep</text>
<text x="188.8" y="142.7">DIRECT</text>
<text x="191" y="138.6">out</text>
<text x="195.5" y="138.6">of</text>
<text x="196.8" y="142.7">EYE</text>
<text x="198.9" y="138.6">reach</text>
<text x="201.7" y="142.7">AND</text>
<text x="205.6" y="138.6">of</text>
<text x="206.8" y="142.7">SKIN</text>
<text x="209" y="138.6">children</text>
<text x="212.7" y="142.7">EXPOSURE</text>
<text x="224.1" y="142.7">TO</text>
<text x="227.9" y="142.7">UV</text>
<text x="231.8" y="142.7">LIGHT</text>
<text x="114.2" y="173.5">Current:</text>
<text x="178.2" y="168.3">Certified</text>
<text x="187.4" y="168.3">as</text>
<text x="190.7" y="168.3">open</text>
<text x="196.4" y="168.3">source</text>
<text x="203.9" y="168.3">hardware</text>
<text x="213.7" y="168.3">by</text>
<text x="216.9" y="168.3">the</text>
<text x="221.1" y="168.3">Open</text>
<text x="227" y="168.3">Source</text>
<text x="233.4" y="173.1">Designed</text>
<text x="234.6" y="168.3">Hardware</text>
<text x="243.1" y="173.1">by</text>
<text x="244.5" y="168.3">Association</text>
<text x="246.3" y="173.1">LabLab</text>
<text x="105.5" y="177.6">+70</text>
<text x="105.5" y="179.7">+70</text>
<text x="110.6" y="175.6">10</text>
<text x="110.7" y="177.6">mA</text>
<text x="110.7" y="179.7">mA</text>
<text x="114.2" y="175.6">mA</text>
<text x="114.6" y="177.6">(4+5</text>
<text x="114.6" y="179.7">(3+6</text>
<text x="118.1" y="175.6">(all</text>
<text x="120.6" y="177.6">connected)</text>
<text x="120.6" y="179.7">connected)</text>
<text x="122.6" y="175.6">off)</text>
<text x="232.8" y="175.1">http://www.lablab.eu</text>
<text x="104.9" y="181.7">+150</text>
<text x="104.9" y="183.8">+150</text>
<text x="111.3" y="181.7">mA</text>
<text x="111.3" y="183.8">mA</text>
<text x="115.2" y="181.7">(2+7</text>
<text x="115.2" y="183.8">(1+8</text>
<text x="121.2" y="181.7">connected)</text>
<text x="121.2" y="183.8">connected)</text>
<text x="98.5" y="187.9">Total</text>
<text x="104.3" y="187.9">LED current</text>
<text x="116.9" y="187.9">range:</text>
<text x="124" y="187.9">10mA...450</text>
<text x="135.8" y="187.9">mA</text>
</g>
<g font-size="1.8" fill="#725600">
<text x="192.6" y="32.8" transform="rotate(-90 192.6 32.8)">LED+</text>
<text x="69.4" y="42.8">LED+</text>
<text x="192.6" y="81.6" transform="rotate(-90 192.6 81.6)">LED-</text>
<text x="68.2" y="119.2" transform="rotate(-90 68.2 119.2)">LED-</text>
<text x="111.4" y="119.2" transform="rotate(-90 111.4 119.2)">LED-</text>
<text x="150.7" y="119.2" transform="rotate(-90 150.7 119.2)">LED-</text>
</g>
<g font-size="1.8" fill="#006464">
<text x="25.2" y="39.6">+VDC</text>
<text x="26.7" y="37.1">J1</text>
<text x="185.3" y="41.5">D1</text>
<text x="183.1" y="44">LED1</text>
<text x="185.3" y="51.7">D2</text>
<text x="26.5" y="57.4">GND</text>
<text x="27.4" y="54.8">J8</text>
<text x="59.4" y="58">R5</text>
<text x="183.1" y="54.2">LED2</text>
<text x="59.7" y="60.3">5.1</text>
<text x="63.9" y="60.3">1/3</text>
<text x="68.8" y="60.3">W</text>
<text x="183.1" y="64.4">LED3</text>
<text x="185.3" y="61.8">D3</text>
<text x="37.3" y="66.3">GND</text>
<text x="56.4" y="131.7">EN</text>
<text x="99.6" y="131.7">EN</text>
<text x="138.9" y="131.7">EN</text>
<text x="56.4" y="135.5">REXT</text>
<text x="63.1" y="133.9" transform="rotate(-90 63.1 133.9)">OUT</text>
<text x="65.6" y="133.9" transform="rotate(-90 65.6 133.9)">OUT</text>
<text x="68.2" y="133.9" transform="rotate(-90 68.2 133.9)">OUT</text>
<text x="72.4" y="134.2">U1</text>
<text x="72.4" y="136.8">BCR420U</text>
<text x="99.6" y="135.5">REXT</text>
<text x="106.3" y="133.9" transform="rotate(-90 106.3 133.9)">OUT</text>
<text x="108.8" y="133.9" transform="rotate(-90 108.8 133.9)">OUT</text>
<text x="111.4" y="133.9" transform="rotate(-90 111.4 133.9)">OUT</text>
<text x="115.6" y="134.2">U2</text>
<text x="115.6" y="136.8">BCR420U</text>
<text x="138.9" y="135.5">REXT</text>
<text x="145.6" y="133.9" transform="rotate(-90 145.6 133.9)">OUT</text>
<text x="148.2" y="133.9" transform="rotate(-90 148.2 133.9)">OUT</text>
<text x="150.7" y="133.9" transform="rotate(-90 150.7 133.9)">OUT</text>
<text x="154.9" y="134.2">U3</text>
<text x="154.9" y="136.8">BCR420U</text>
<text x="38.9" y="143.1">R3</text>
<text x="48.3" y="143.1">R2</text>
<text x="64.4" y="139.2" transform="rotate(-90 64.4 139.2)">GND</text>
<text x="95.3" y="140.6">R9</text>
<text x="95.3" y="143.1">5.1</text>
<text x="99.5" y="143.1">1/3</text>
<text x="104.4" y="143.1">W</text>
<text x="107.5" y="139.2" transform="rotate(-90 107.5 139.2)">GND</text>
<text x="132.1" y="140.6">R1</text>
<text x="132.1" y="143.1">5.1</text>
<text x="136.3" y="143.1">1/3</text>
<text x="141.2" y="143.1">W</text>
<text x="146.9" y="139.2" transform="rotate(-90 146.9 139.2)">GND</text>
<text x="31.8" y="145.6">5.1</text>
<text x="36" y="145.6">1/3</text>
<text x="40.9" y="145.6">W</text>
<text x="48.3" y="145.6">5.1</text>
<text x="52.5" y="145.6">1/3</text>
<text x="57.4" y="145.6">W</text>
<text x="65" y="146.2">GND</text>
<text x="31.8" y="154.5">5.1</text>
<text x="36" y="154.5">1/3</text>
<text x="38.9" y="152">R4</text>
<text x="40.9" y="154.5">W</text>
<text x="48.3" y="152">R6</text>
<text x="48.3" y="154.5">5.1</text>
<text x="52.5" y="154.5">1/3</text>
<text x="57.4" y="154.5">W</text>
<text x="104.8" y="158.9">GND</text>
<text x="144.1" y="158.9">GND</text>
<text x="91.4" y="167.2">SW2</text>
<text x="91.4" y="169.8">SW_DIP_x04</text>
<text x="78.1" y="183.1">GND</text>
</g>
<g font-size="1.8" fill="#a90000">
<text x="29.8" y="41.7">1</text>
<text x="191.5" y="40.1" transform="rotate(-90 191.5 40.1)">2</text>
<text x="194.9" y="41.7">3</text>
<text x="191.5" y="45.2" transform="rotate(-90 191.5 45.2)">1</text>
<text x="191.5" y="50.2" transform="rotate(-90 191.5 50.2)">2</text>
<text x="194.9" y="51.8">3</text>
<text x="30.4" y="58.8">1</text>
<text x="191.5" y="55.3" transform="rotate(-90 191.5 55.3)">1</text>
<text x="191.5" y="65.5" transform="rotate(-90 191.5 65.5)">1</text>
<text x="191.5" y="60.4" transform="rotate(-90 191.5 60.4)">2</text>
<text x="194.9" y="62">3</text>
<text x="53.9" y="130.6">1</text>
<text x="62" y="129" transform="rotate(-90 62 129)">2</text>
<text x="64.5" y="129" transform="rotate(-90 64.5 129)">3</text>
<text x="67.1" y="129" transform="rotate(-90 67.1 129)">5</text>
<text x="97.1" y="130.6">1</text>
<text x="105.2" y="129" transform="rotate(-90 105.2 129)">2</text>
<text x="107.7" y="129" transform="rotate(-90 107.7 129)">3</text>
<text x="110.2" y="129" transform="rotate(-90 110.2 129)">5</text>
<text x="136.5" y="130.6">1</text>
<text x="144.5" y="129" transform="rotate(-90 144.5 129)">2</text>
<text x="147.1" y="129" transform="rotate(-90 147.1 129)">3</text>
<text x="149.6" y="129" transform="rotate(-90 149.6 129)">5</text>
<text x="53.9" y="134.4">6</text>
<text x="97.1" y="134.4">6</text>
<text x="136.5" y="134.4">6</text>
<text x="63.2" y="141.7" transform="rotate(-90 63.2 141.7)">4</text>
<text x="106.4" y="141.7" transform="rotate(-90 106.4 141.7)">4</text>
<text x="145.8" y="141.7" transform="rotate(-90 145.8 141.7)">4</text>
<text x="79.8" y="163.3" transform="rotate(-90 79.8 163.3)">4</text>
<text x="82.3" y="163.3" transform="rotate(-90 82.3 163.3)">3</text>
<text x="84.8" y="163.3" transform="rotate(-90 84.8 163.3)">2</text>
<text x="87.4" y="163.3" transform="rotate(-90 87.4 163.3)">1</text>
<text x="79.8" y="173.4" transform="rotate(-90 79.8 173.4)">5</text>
<text x="82.3" y="173.4" transform="rotate(-90 82.3 173.4)">6</text>
<text x="84.8" y="173.4" transform="rotate(-90 84.8 173.4)">7</text>
<text x="87.4" y="173.4" transform="rotate(-90 87.4 173.4)">8</text>
</g>
<g font-size="1.8" fill="#a1a1a1">
<text x="194.9" y="41.7">3 T1TP2</text>
<text x="194.9" y="51.8">3 T2TP4</text>
<text x="194.9" y="62">3 T3TP5</text>
</g>
<g font-size="1.8" fill="#989898">
<text x="198.8" y="41.5">TP2</text>
<text x="193.7" y="46.6">TP3</text>
<text x="198.8" y="44">LED2+</text>
<text x="193.7" y="49.1">LED2+</text>
<text x="198.8" y="51.7">TP4</text>
<text x="193.7" y="56.7">TP1</text>
<text x="193.7" y="59.3">LED2+</text>
<text x="198.8" y="54.2">LED2+</text>
<text x="198.8" y="61.8">TP5</text>
<text x="198.8" y="64.4">LED2+</text>
<text x="24.7" y="75.8">EN</text>
<text x="24.8" y="73.3">J3</text>
<text x="30.5" y="183.1">FID1</text>
<text x="30.5" y="192">FID3</text>
<text x="30.5" y="187.6">FID2</text>
</g>
<text font-size="1.8" fill="#aaa" x="27.9" y="77.2">1</text>
</svg>
